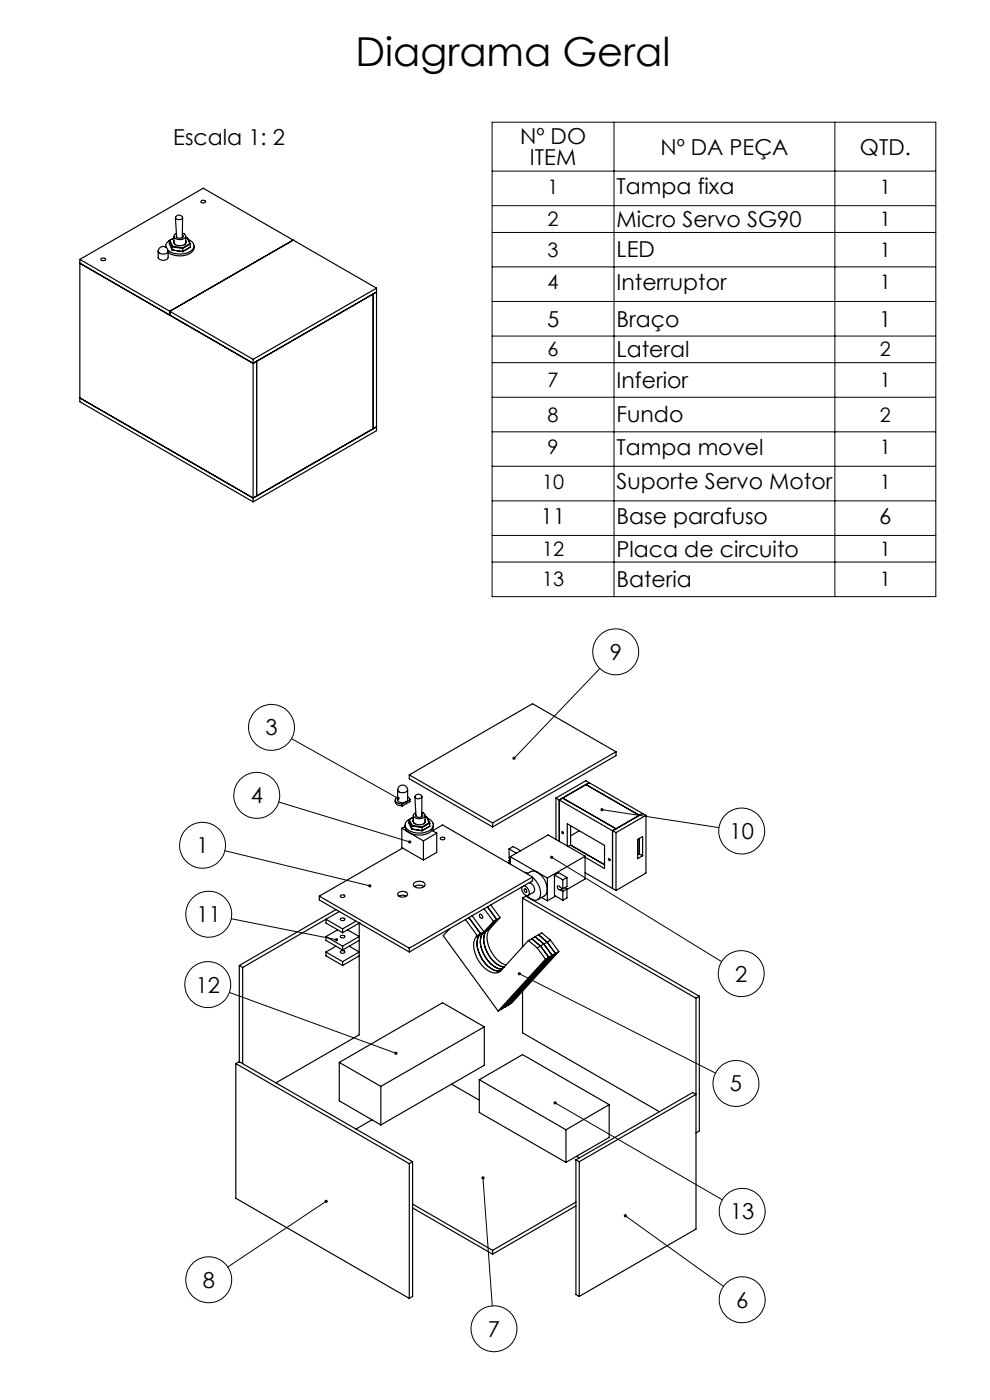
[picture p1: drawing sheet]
<svg xmlns="http://www.w3.org/2000/svg" width="210mm" height="297mm" viewBox="0 0 210 297" stroke-linecap="round" stroke-linejoin="round" font-family="sans-serif">
<g fill="none" stroke="#000" stroke-width=".21">
<path d="M104.4 25.9h94.1v100.7h-94.1zM104.4 36.3h94.1M130.2 25.9v100.7M177.1 25.9v100.7M104.4 43.6h94.1M104.4 49.3h94.1M104.4 56.6h94.1M104.4 64h94.1M104.4 71.3h94.1M104.4 76.9h94.1M104.4 84.3h94.1M104.4 91.6h94.1"/>
<path d="M104.4 98.9h94.1M104.4 106.3h94.1M104.4 113.6h94.1M104.4 119.2h94.1M61.8 156.7l22.7 12.7M127.2 141.8l-18.2 19.1M59.1 170.1l27.8 8.5M127.7 171.8l24.8 3.8M47.7 180.5l30.7 7.4M49.1 194.9l22.3 4.5M117 181.9l36.1 22.1M48.6 210.5l35.4 12.9"/>
<path d="M110.2 206.6l41.6 21M117.8 234l35.4 20.5M69.2 254.8l-20.9 14M102.4 249.9l2 27.1M132.6 257.9l20.9 15"/>
<circle cx="130.6" cy="138.3" r="4.9"/>
<circle cx="57.6" cy="154.3" r="4.9"/>
<circle cx="43" cy="179.3" r="4.9"/>
<circle cx="54.5" cy="168.7" r="4.9"/>
<circle cx="157.3" cy="176.3" r="4.9"/>
<circle cx="44.3" cy="194" r="4.9"/>
<circle cx="44.1" cy="208.9" r="4.9"/>
<circle cx="157.2" cy="206.5" r="4.9"/>
<circle cx="156.1" cy="229.8" r="4.9"/>
<circle cx="157.4" cy="257" r="4.9"/>
<circle cx="44.3" cy="271.5" r="4.9"/>
<circle cx="157.4" cy="275.7" r="4.9"/>
<circle cx="104.8" cy="281.9" r="4.9"/>
</g>
<path d="M86.7 178.3a.34 .34 0 0 0 0 .6 .34 .34 0 0 0 .5-.2l-.3-.1 .3 .1a.35 .35 0 0 0-.1-.4 .35 .35 0 0 0-.4 0zM108.8 160.6v.5l.2-.2-.2 .2a.34 .34 0 0 0 .5 0 .34 .34 0 0 0-.1-.5 .34 .34 0 0 0-.4 0zM127.5 171.5l-.1 .2 .3 .1-.3-.1a.34 .34 0 0 0 .3 .4 .34 .34 0 0 0 .3-.5 .34 .34 0 0 0-.5-.1zM116.8 181.6l.2 .3-.3-.2a.35 .35 0 0 0 .4 .5 .35 .35 0 0 0 .3-.6 .35 .35 0 0 0-.6 0zM109.9 206.4a.35 .35 0 0 0 .2 .6 .35 .35 0 0 0 .4-.5 .35 .35 0 0 0-.6-.2l.3 .3zM117.5 233.8a.33 .33 0 0 0 .1 .5 .33 .33 0 0 0 .4-.4 .33 .33 0 0 0-.5-.2l.3 .3zM132.4 257.7a.34 .34 0 0 0 .1 .5 .34 .34 0 0 0 .5-.3 .34 .34 0 0 0-.5-.3l-.1 .1 .2 .2zM102.3 249.6a.34 .34 0 0 0-.1 .5 .34 .34 0 0 0 .5-.1 .34 .34 0 0 0-.3-.4v.3v-.3zM68.9 254.6a.35 .35 0 0 0 0 .5 .35 .35 0 0 0 .5 0 .35 .35 0 0 0 .1-.4l-.3 .1 .2-.2zM83.7 223.2v.2a.33 .33 0 0 0 .2 .4 .33 .33 0 0 0 .4-.2l-.3-.2 .3 .2v-.2a.31 .31 0 0 0-.2-.3 .31 .31 0 0 0-.4 .1zM71.2 199.1a.34 .34 0 0 0 0 .6 .34 .34 0 0 0 .5-.3h-.3h.3a.35 .35 0 0 0-.2-.3 .35 .35 0 0 0-.3 0zM78.2 187.7l-.1 .2a.34 .34 0 0 0 .3 .4 .34 .34 0 0 0 .4-.3l-.4-.1h.4a.33 .33 0 0 0-.2-.3 .33 .33 0 0 0-.4 .1zM84.2 169.1l-.1 .2a.34 .34 0 0 0 .2 .4 .34 .34 0 0 0 .4-.2l-.2-.1 .3 .1a.34 .34 0 0 0-.2-.4 .34 .34 0 0 0-.4 0z" fill="#000"/>
<g fill="none" stroke="#000" stroke-width=".25">
<path d="M16.9 55v30.2l36.8 21.3M16.9 55.8l36.8 21.3M16.9 55l26.2-15.1 36.8 21.2M16.9 55l19.1 11M21.5 54.8l.6-.1 .3 .2a.49 .49 0 0 1-.5 .4 .49 .49 0 0 1-.5-.4zM33.5 53.3v1.3a1.2 1.2 0 0 0 2.2 0v-1.3M33.9 52.6a1 1 0 0 1 1.2-.2 1 1 0 0 1 .5 1.1 1.24 1.24 0 0 1-2.1-.2zM35.1 52.2v.2M35.9 51.1l.6 1.3M35.9 51.1v.6l.6 1.3M36 51l.6 1.2M36 51l-.1 .1"/>
<path d="M36.5 53l2.2 .4M36.5 52.4v.6M36.6 52.2l2.1 .4M36.6 52.2l-.1 .2M36.7 50.7a1.61 1.61 0 0 0-1.5 1.8M36.9 51l-.1 .3a1.07 1.07 0 0 0 1.5 .8 .87 .87 0 0 0 1.1-1.1M36.9 50.1v1.3l.3 .5M36.9 50.5l-.9 .5M37.2 46.2l.3 4.1M37.4 45.9a.71 .71 0 0 1 .8-.3 .71 .71 0 0 1 .5 .7 .8 .8 0 0 1-.8 .3 .8 .8 0 0 1-.6-.5zM38.7 49.5a.67 .67 0 0 1 .6 .9 1.59 1.59 0 0 1-2.4-.3l.1-.3 .4-.3M38.7 49.8l.2 .3a.89 .89 0 0 1-1.5 0l.1-.1"/>
<path d="M38.7 53.4h.1M38.7 46.2v4.2M38.7 52.6v.8M39.4 50.1v1.3l-.3 .5M39.4 50.4h.3M39.7 50.4l.6 1.3M39.7 50.4l.7 1.4M39.9 50.8a1.37 1.37 0 0 1 1.2 1.1 1.37 1.37 0 0 1-.8 1.5 4.4 4.4 0 0 1-4.6-.3M40.3 51.7l-1.6 .9M40.3 51.7l.1 .1M40.4 51.8l-1.7 .9-2.2-.3M40.4 51.8v.6"/>
<path d="M40.4 52.4l-1.7 1M41.2 52.2v.4a2.11 2.11 0 0 1-2.2 1.6 4.4 4.4 0 0 1-3.3-.7M42.7 42.6a.52 .52 0 0 1 .5-.1 .52 .52 0 0 1 .4 .4 .51 .51 0 0 1-.6 .2 .51 .51 0 0 1-.3-.5zM62.2 50.9l-26.2 15.1M36 66v.8M36 66l17.7 10.2M53.7 77.1l26.2-15.2-.7 .5v28.5M53.7 77.1l.7-.4v28.5M53.7 76.2v30.3M79.9 61.1v30.3l-26.2 15.1M79.9 61.1l-26.2 15.1M16.9 84.4l36.8 21.3"/>
<path d="M79.2 90.9l-24.8 14.3M79.2 90.9l.7-.3-26.2 15.1M54.4 105.2l-.7 .5M130.7 159.5v.8l-26.2 15.1M130.7 159.5l-26.2 15.1M130.7 159.5l-17.7-10.2-26.2 15.1M83.8 169.7a1.19 1.19 0 0 0 1.5 1.3M84.3 167.5a1.06 1.06 0 0 1 1.1-1 1.06 1.06 0 0 1 1.1 1M84.3 167.5a1.2 1.2 0 0 0 2.2 0M84.3 167.5v2.2a1.27 1.27 0 0 0 1.8 .4M84.3 169a.71 .71 0 0 0-.4 .7 .71 .71 0 0 0 .4 .7l1 .2M85.2 175.7v4.1l4.6 2.7"/>
<path d="M85.2 175.7l4.6 2.7M85.3 170.6v.4M85.4 179.9l-17.7 10.2M85.9 175a1.75 1.75 0 0 0 1.7 2 4 4 0 0 0 4.2-1.1l.1-.9M85.9 175.3l-.7 .4M86.1 170.1l-.8 .5M86.5 167.5v2.2l-.4 .4M86.5 169l.4 .3 .1 .3M86.7 173.9l.6 1.3M86.7 173.9v.7l.6 1.3M86.8 173.9l.6 1.2M86.8 173.9h-.1"/>
<path d="M86.8 164.4v.8l17.7 10.2M86.8 164.4l17.7 10.2M87 169.6v.5l-1.7 .9M87 169.6l-.9 .5M87.3 175.2l2.2 .4M87.3 175.9l2.2 .3M87.3 175.2v.7M87.4 175.1l2.1 .3M87.4 175.1l-.1 .1M87.4 173.5a1.42 1.42 0 0 0-1.3 .9 1.42 1.42 0 0 0 .4 1.6 4.4 4.4 0 0 0 5-.1 1.35 1.35 0 0 0 .3-1.4 1.35 1.35 0 0 0-1.1-.9M87.7 173.9l-.1 .2a1.45 1.45 0 0 0 2.4 .6l.2-.3v-.5M87.7 173v1.3l.3 .5"/>
<path d="M87.7 173.4l-.9 .5M88 169l.2 4.1M88.2 168.7a.74 .74 0 0 1 .8-.2 .74 .74 0 0 1 .5 .7 .8 .8 0 0 1-.8 .3 .8 .8 0 0 1-.6-.6zM89.5 172.3l.6 .4 .1 .3a1.43 1.43 0 0 1-2.5 0l.1-.3 .4-.3M89.5 172.7l.2 .3a.86 .86 0 0 1-1.5 0v-.2M89.5 169v4.3M89.5 175.4v.2M89.5 175.6v.6M89.5 176.2h.1M89.8 178.4v4.1M90.2 173v1.3l-.3 .5M90.2 173.2l.3 .1"/>
<path d="M90.5 173.3l.6 1.2M90.5 173.3l.7 1.3M91.1 174.5l-1.6 .9M91.1 174.5l.1 .1M91.2 174.6l-1.7 1M91.2 174.6v.7M91.2 175.3l-1.7 .9M91.7 176.2l.9 .5M91.8 176.2l2.1-1.2 19.1 11.1M92.6 176.7v4.1l-2.8 1.7M92.6 176.7l-2.8 1.7M93.4 177.8a.51 .51 0 0 1 .5-.2 .51 .51 0 0 1 .4 .4 .5 .5 0 0 1-.5 .2 .5 .5 0 0 1-.4-.4z"/>
<path d="M104.5 174.6v.8M117.9 169.3l.7 .4M117.9 169.3v8.8M118.6 169.7l11.3 6.5M118.6 169.7v8.8M118.6 169.7l.7-.4 11.4 6.5M119.2 176.4l.2 .1 .1 .3a.24 .24 0 0 1-.3-.1 .24 .24 0 0 1 0-.3zM120.3 179.5v-4.7l7.9 4.5v5l-4.1-2.4M121 179.3l-.5 .3M121 179.3l7.2 4.1M121 175.2v4.1M122.9 176.2l-1.9 1.1"/>
<path d="M125 166l-.7 .4 11.3 6.6M125 166l11.3 6.6M125 166l-6.4 3.7M125 166l-.7-.4-6.4 3.7M129.9 176.2v12.3M129.9 176.2l.8 .4M130.7 176.6v12.3M130.7 175.8l-.8 .4M135.3 178.1l1-.6v4l-1 .7zM135.6 177.9v3.2M135.6 173l-4.9 2.8M136.3 172.6l-6.4 3.6"/>
<path d="M136.3 172.6l.7 .4M136.3 172.6l-.7 .4M137 173v12.2l-6.3 3.7M137 173l-6.3 3.6M67.7 190.1l19.1 11.1M67.7 190.1v.8l19.1 11.1M69.1 198.7l3.6 2M69.1 195v.8l3.6 2.1M69.1 198.7v.8l3.6 2M69.1 195l3.6 2.1M69.1 195l-17.6 10.2M71.3 193l-20.5 11.8"/>
<path d="M71.6 197.3l-2.5 1.4M72 193.4l-2.9 1.6M72.2 198.6a.52 .52 0 0 1 .5-.2 .52 .52 0 0 1 .4 .4 .49 .49 0 0 1-.5 .2 .49 .49 0 0 1-.4-.4zM72.2 194.9a.52 .52 0 0 1 .5-.2 .52 .52 0 0 1 .4 .4 .49 .49 0 0 1-.5 .2 .49 .49 0 0 1-.4-.4zM72.2 190a.52 .52 0 0 1 .5-.2 .52 .52 0 0 1 .4 .4 .49 .49 0 0 1-.5 .2 .49 .49 0 0 1-.4-.4zM72.7 197.1v.8M73.7 197.3l2.5 1.4-3.5 2M75.5 195.4l-2.8 1.7M76.2 195.8h.1M76.2 195.8v23.7l-17.7 10.2M76.2 199.5l-3.5 2M76.2 195.8l-3.5 2.1"/>
<path d="M84.4 189.5a1.3 1.3 0 0 1 2.1 .2 1.23 1.23 0 0 1-2.2 0zM84.6 190.1a1.53 1.53 0 0 1 1.6 0M87.8 187.4a1.71 1.71 0 0 1 2.3 0l.1 .3a1.49 1.49 0 0 1-2.4 .3zM87.9 188.1a2 2 0 0 1 2.1 0M95.4 197l-1.4 1.5 11.7 16M98.7 195.1l2.5 3.4M99.4 194.7l2.6 3.4M100.2 194.3l2.5 3.4M101 198.7a4.2 4.2 0 0 0 .1 4.4 5.8 5.8 0 0 0 3.6 3.3l1.1-.1 .5-.4 5.8-6.4M101.2 198.5l-.2 .2M101.7 194a.52 .52 0 0 1 .6 .2 .52 .52 0 0 1-.1 .6l-.5-.4zM101.7 198.3a4.1 4.1 0 0 0 .1 4.4 5.1 5.1 0 0 0 4.2 3.3l.2-.1"/>
<path d="M101.7 198.3l-.7 .4M102 198.1l-.3 .2M102 198.1l-.8 .4M102.4 197.9a4.2 4.2 0 0 0 .2 4.4 5.2 5.2 0 0 0 3.9 3.3M102.7 197.7l-.7 .4M102.7 197.7l-.3 .2M102.7 192.8l2 2.7M103.2 197.5a4.2 4.2 0 0 0 .1 4.4 5.5 5.5 0 0 0 3.6 3.3M103.2 197.5l-1.5 .8M103.4 192.4l2 2.7M103.9 197.1a4.1 4.1 0 0 0 .1 4.4 5.8 5.8 0 0 0 3.4 3.2M103.9 197.1l-.7 .4"/>
<path d="M104.1 192l2 2.7M104.7 195.5l-2.3 2.4M105.4 195.1l-.7 .4M105.4 195.1l-2.2 2.4M106.1 194.7l-.7 .4M106.1 194.7l-2.2 2.4M108 180.1l1.5 .9M108 180.1l.9-.5 1.6 .9M108 180.1v1.9l.2 .1M108 182.5v.7M108 182.5l.2 .2M108.2 181.7l5.8 3.4"/>
<path d="M108.2 181.7v1.6M108.2 182.4l-.2 .1M110.8 190.5l36.8 21.3M110.8 190.5v10.4M110.8 190.5l.7-.4 36.8 21.2M111.2 187.9a1.45 1.45 0 0 1 .8 2 1.35 1.35 0 0 1-1.3-1.7M111.2 188.7a.39 .39 0 0 1 .5 .1 .39 .39 0 0 1-.1 .5l-.3-.2zM111.3 185.1l.6 .2M112.1 199.5l1.8 1.6M112.3 187.3a1.43 1.43 0 0 1 .9 2l-1.2 .6M112.8 199.1l1.9 1.6M112.8 199.1l-.7 .4"/>
<path d="M113 186.2a3.9 3.9 0 0 1 1.4 4.3 1.34 1.34 0 0 1-2.1 0l-.6-.5M113 186.1l-26.2 15.1M113 186.1v.8l-26.2 15.1M113.5 198.7l1.9 1.6M113.5 198.7l-.7 .4M114 185.1l-.6-.3h-.5l-1.1 .5M114 185.1a4.2 4.2 0 0 1 1.9 4.4l-.4 .5-1.4 .8M114 185.1l2.1 1.2M114.2 198.3l-.7 .4M114.2 198.3l1.9 1.6M114.2 198.3l.7-.4 1.9 1.6M114.9 190.4l1.2 .7"/>
<path d="M116.1 199.9l-.7 .4M116.1 199.9l1.7 2.4M116.1 186.3v4.8M116.8 199.5l-.7 .4M116.8 199.5l1.7 2.4M117.6 185.6l1.8 1.1M117.6 185.6l.9-.5 1.8 1.1M117.6 185.6v4.4l1.8 1M117.8 190.1l-1.7 1M118.9 188.8l.5 .3M119.3 188.5l-.4 .3M119.4 188.6l-.9-.7a.47 .47 0 0 0-.2 .6 .47 .47 0 0 0 .6 .3"/>
<path d="M119.4 186.7v1.9M119.4 189.1v1.9M119.8 188.3l.5 .3M120.3 186.2v1.9l-.9 .5M120.3 186.2l-.9 .5M120.3 188.6v1.9l-.9 .5M120.3 188.6l-.9 .5M124.1 181.6v4.9l-3.8 2.2M124.1 181.6l-8 4.7M124.1 181.6l-7.8-4.5-8.1 4.6M124.1 185.1l5.8 3.4M129.1 182.1l.3 .2v.2a.24 .24 0 0 1-.3-.1 .24 .24 0 0 1 0-.3z"/>
<path d="M129.9 188.5l.8 .4M135.6 181.1l.7 .4M135.6 181.1l-.3 .3M50.8 204.8v20.4M50.8 204.8l.7 .4M51.5 205.2v20.4M69.1 202v.8l3.6 2M69.1 202l3.6 2M71.3 200.7l-2.2 1.3M72.2 201.9a.5 .5 0 0 1 .5-.3 .5 .5 0 0 1 .4 .5 .51 .51 0 0 1-.5 .2 .51 .51 0 0 1-.4-.4zM72.7 200.7v.8M72.7 204v.8"/>
<path d="M74.1 200.7l2.1 1.3-3.5 2M76.2 202.8l-3.5 2M86.8 201.2v.8M102.7 217.8l-8.8-5.1-21.9 12.7M102.7 217.8l-21.9 12.7M102.7 217.8v8.2l-21.9 12.7M106.4 214.1l-.7 .4M107.1 213.7l-.7 .4M107.8 213.3l-.7 .4M110.8 210.3v8.8l29 16.7M113.9 201.1l1.8 2.4M114.7 200.7l1.7 2.4"/>
<path d="M114.7 200.7l-.8 .4M115.4 200.3l1.7 2.4M115.4 200.3l-.7 .4M115.7 203.5l-10 11M116.4 203.1l-10 11M116.4 203.1l-.7 .4M117.1 202.7l-10 11M117.1 202.7l-.7 .4M117.8 202.3l-.7 .4M117.8 202.3l-10 11M118.5 201.9l-.7 .4M118.5 201.9l-10 11-.7 .4"/>
<path d="M147.6 211.8v48.9l-24.7 14.3M148.3 211.3l-.7 .5M148.3 211.3v28.6l-.7 .4M50 225.6l36.8 21.3M50 225.6v28.6l36.8 21.2M50.8 225.2l-.8 .4M50.8 225.2l36.7 21.2M72 225.4l8.8 5.1M72 225.4v8.1l8.8 5.2M78.9 237.6l-3.4 1.9M80.8 230.5v8.2M95.8 230l5.9 3.4"/>
<path d="M101.7 229.1l18.4 10.6M101.7 229.1l9.1-5.4 18.4 10.6M101.7 229.1v6.9l18.4 10.6M120.1 239.7v6.9M129.2 234.3l-9.1 5.4M129.2 234.3v7l-9.1 5.3M86.8 246.9v28.5M87.5 255.4l17 9.9M87.5 256.3l17 9.8M87.5 246.4l-.7 .5M87.5 246.4v28.6l-.7 .4M122.2 246.1l24.7-14.3 .7 .4-24.7 14.2"/>
<path d="M122.2 246.1l.7 .3M122.2 246.1v28.5l.7 .4M122.2 255l-17.7 10.3M122.2 255.8l-17.7 10.3M122.3 245.3l.6 .3M122.9 246.4v28.6M104.5 265.3v.8"/>
</g>
<text font-size="8.5" x="75.4" y="13.9">Diagrama Geral</text>
<g font-size="4.7">
<text x="36.8" y="30.7">Escala 1: 2</text>
<text x="110.3" y="30.5">Nº DO</text>
<text x="112.4" y="35">ITEM</text>
<text x="140.1" y="32.8">Nº DA PEÇA</text>
<text x="182.4" y="32.8">QTD.</text>
<text x="130.8" y="41.2">Tampa fixa</text>
<text x="130.8" y="48.1">Micro Servo SG90</text>
<text x="130.8" y="54.6">LED</text>
<text x="130.8" y="61.5">Interruptor</text>
<text x="116" y="69.3">5</text>
<text x="130.8" y="69.3">Braço</text>
<text x="186.5" y="69.3">1</text>
<text x="130.8" y="75.8">Lateral</text>
<text x="130.8" y="82.3">Inferior</text>
<text x="130.8" y="89.6">Fundo</text>
<text x="130.8" y="96.5">Tampa movel</text>
<text x="130.8" y="103.8">Suporte Servo Motor</text>
<text x="114.7" y="111.1">11</text>
<text x="130.8" y="111.1">Base parafuso</text>
<text x="186.5" y="111.1">6</text>
<text x="130.8" y="118.1">Placa de circuito</text>
<text x="130.8" y="124.6">Bateria</text>
<text x="129.3" y="140">9</text>
<text x="56.3" y="156">3</text>
<text x="53.2" y="170.4">4</text>
<text x="154.8" y="178">10</text>
<text x="41.7" y="181">1</text>
<text x="41.7" y="195.6">11</text>
<text x="156" y="208.2">2</text>
<text x="41.5" y="210.6">12</text>
<text x="154.8" y="231.5">5</text>
<text x="154.9" y="258.7">13</text>
<text x="43" y="273.2">8</text>
<text x="156.2" y="277.4">6</text>
<text x="103.5" y="283.6">7</text>
</g>
<g font-size="4.2">
<text x="116.2" y="41.1">1</text>
<text x="186.6" y="41.1">1</text>
<text x="116.2" y="48">2</text>
<text x="186.6" y="48">1</text>
<text x="116.2" y="54.5">3</text>
<text x="186.6" y="54.5">1</text>
<text x="116.2" y="61.4">4</text>
<text x="186.6" y="61.4">1</text>
<text x="116.2" y="75.6">6</text>
<text x="186.6" y="75.6">2</text>
<text x="116.2" y="82.1">7</text>
<text x="186.6" y="82.1">1</text>
<text x="116.2" y="89.4">8</text>
<text x="186.6" y="89.4">2</text>
<text x="116.2" y="96.4">9</text>
<text x="186.6" y="96.4">1</text>
<text x="115" y="103.7">10</text>
<text x="186.6" y="103.7">1</text>
<text x="115" y="117.9">12</text>
<text x="186.6" y="117.9">1</text>
<text x="115" y="124.4">13</text>
<text x="186.6" y="124.4">1</text>
</g>
</svg>
